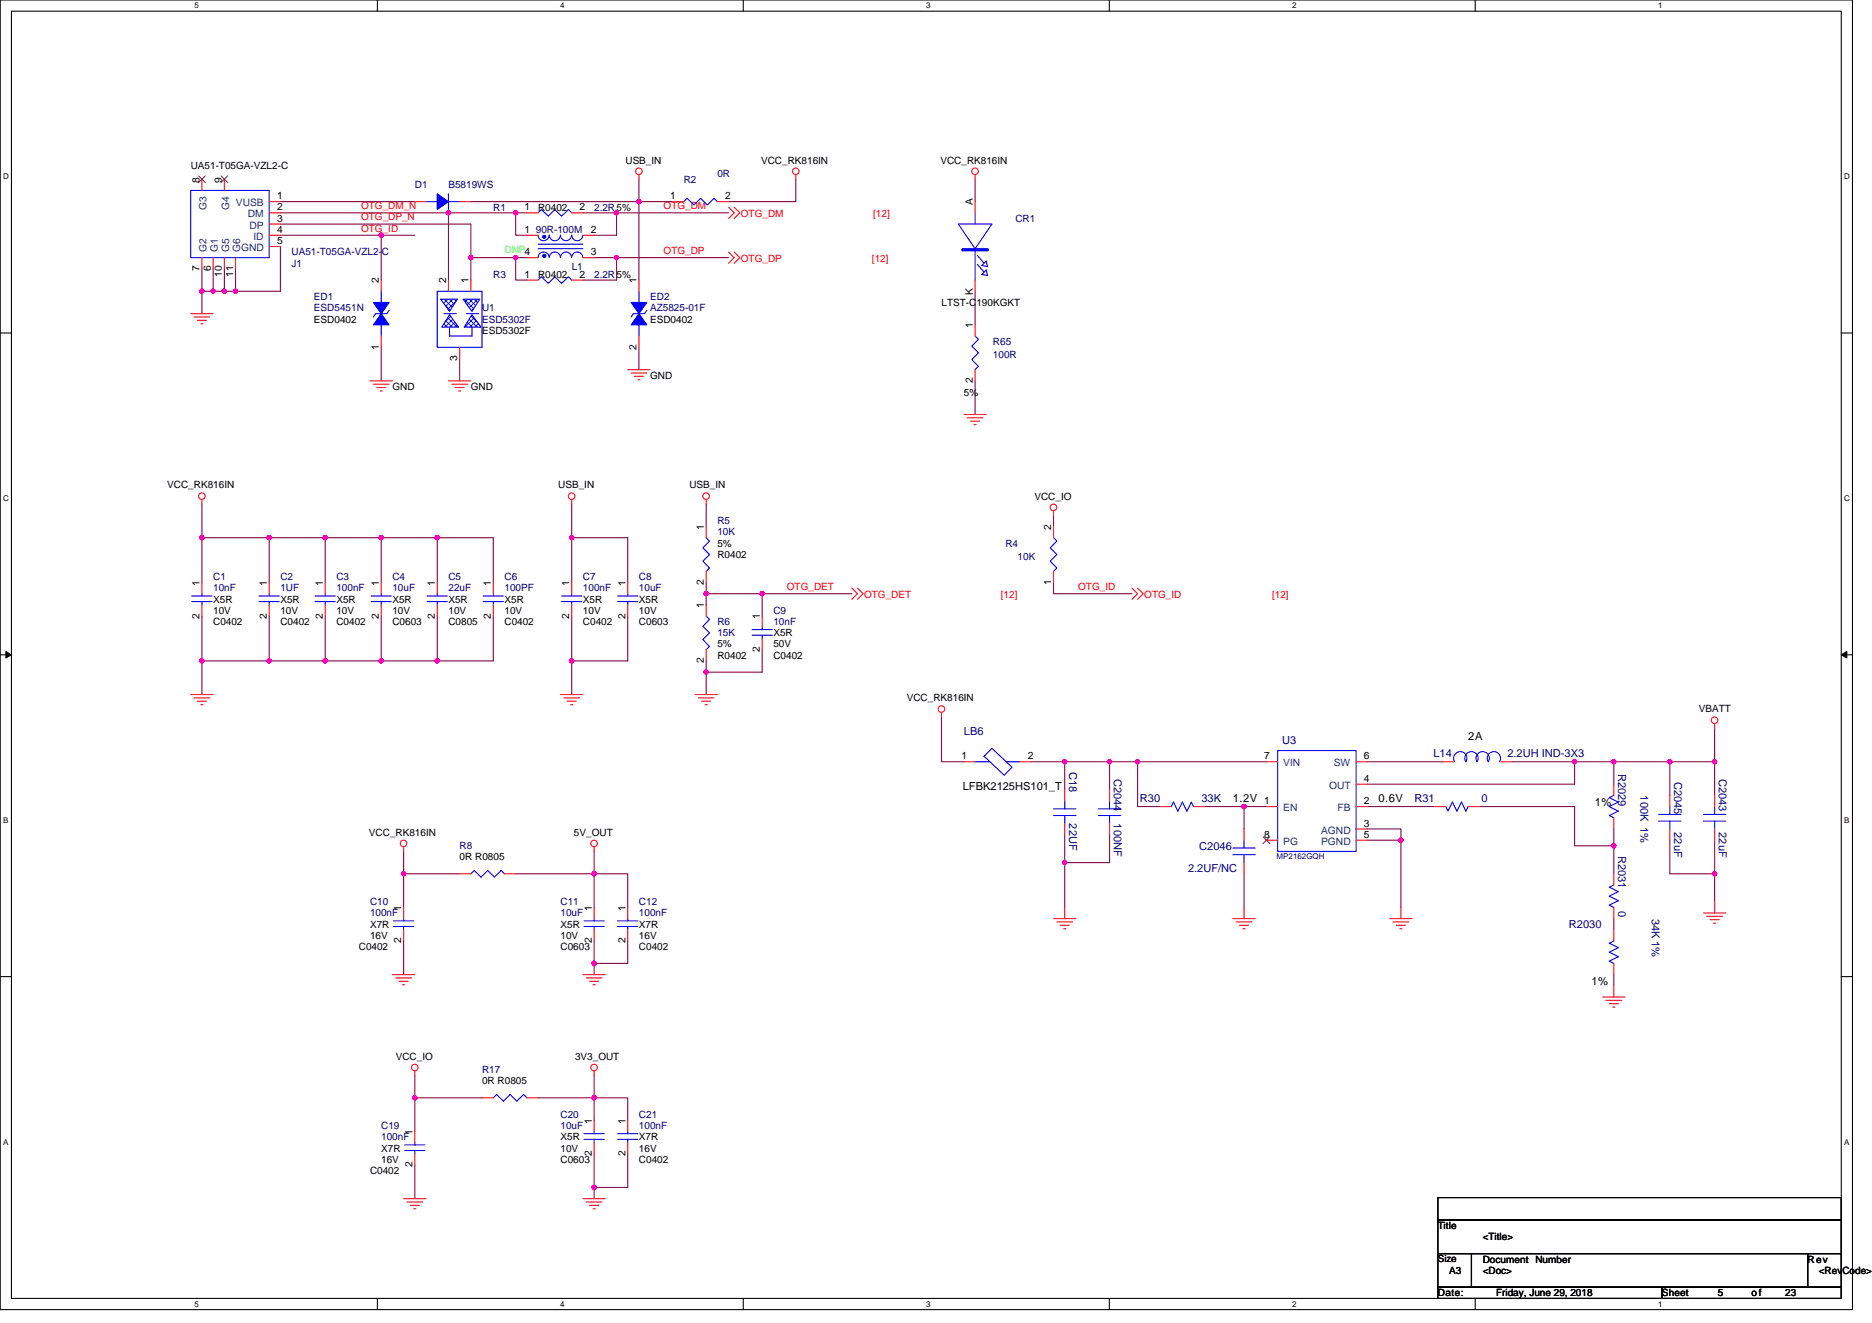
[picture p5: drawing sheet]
<svg xmlns="http://www.w3.org/2000/svg" width="297mm" height="210mm" viewBox="0 0 297 210" stroke-linecap="round" stroke-linejoin="round" font-family="sans-serif">
<path d="M0 0h293.9v207.9h-293.9zM1.8 1.8h290.4v204.3h-290.4z" fill="none" stroke="#000" stroke-width=".17"/>
<g fill="#fff">
<path d="M30.8 .2h.7v1.4h-.7z"/>
<path d="M30.8 206.3h.7v1.4h-.7z"/>
</g>
<path d="M59.9 0v1.8M59.9 206.1v1.8" fill="none" stroke="#000" stroke-width=".17"/>
<g fill="#fff">
<path d="M88.9 .2h.7v1.4h-.7z"/>
<path d="M88.9 206.3h.7v1.4h-.7z"/>
</g>
<path d="M117.9 0v1.8M117.9 206.1v1.8" fill="none" stroke="#000" stroke-width=".17"/>
<g fill="#fff">
<path d="M147 .2h.7v1.4h-.7z"/>
<path d="M147 206.3h.7v1.4h-.7z"/>
</g>
<path d="M176 0v1.8M176 206.1v1.8" fill="none" stroke="#000" stroke-width=".17"/>
<g fill="#fff">
<path d="M205 .2h.7v1.4h-.7z"/>
<path d="M205 206.3h.7v1.4h-.7z"/>
</g>
<path d="M234.1 0v1.8M234.1 206.1v1.8" fill="none" stroke="#000" stroke-width=".17"/>
<g fill="#fff">
<path d="M263.1 .2h.7v1.4h-.7z"/>
<path d="M263.1 206.3h.7v1.4h-.7z"/>
<path d="M.5 27.3h.9v1.4h-.9z"/>
<path d="M292.6 27.3h.9v1.4h-.9z"/>
<path d="M.5 78.4h.9v1.4h-.9z"/>
<path d="M292.6 78.4h.9v1.4h-.9z"/>
</g>
<path d="M0 52.9h1.8M292.2 52.9h1.7" fill="none" stroke="#000" stroke-width=".17"/>
<g fill="#fff">
<path d="M.5 129.5h.8v1.4h-.8z"/>
<path d="M292.6 129.5h.9v1.4h-.9z"/>
</g>
<path d="M0 103.9h1.8M292.2 103.9h1.7" fill="none" stroke="#000" stroke-width=".17"/>
<path d="M.9 103.4l.9 .5-.9 .5zM292.2 103.9l.8-.5v1z" fill="#000" stroke="#000" stroke-width=".16"/>
<g fill="#fff">
<path d="M.5 180.5h.8v1.4h-.8z"/>
<path d="M292.6 180.5h.9v1.4h-.9z"/>
</g>
<path d="M0 155h1.8M292.2 155h1.7M228.2 190.1h64v3.5h-64zM228.2 193.6h64v5.4h-64zM228.2 199h5.3v5.3h-5.3zM233.5 199h53.3v5.3h-53.3zM286.8 199h5.4v5.3h-5.4zM228.2 204.3h35.5v1.8h-35.5zM263.7 204.3h28.5v1.8h-28.5z" fill="none" stroke="#000" stroke-width=".17"/>
<g fill="none" stroke="#800040" stroke-width=".17">
<path d="M44.5 37.3h16M44.5 39.1v7.1h-7.1v-3.5M44.5 33.8h26.7M44.5 35.6h30.2v5.3M44.5 32h21.3M60.5 37.3h5.3M60.5 37.3v7.1M71.2 33.8v10.6M71.2 33.8h10.6M74.7 32h26.7M81.8 33.8v3.5h1.8M81.8 33.8h1.8"/>
<path d="M92.5 33.8h5.3M97.8 33.8h17.8M97.8 33.8v3.5h-3.5M101.4 32h5.3M101.4 28.4v3.6M101.4 32v12.4M126.3 28.4v3.6h-10.7M154.7 28.4v3.6M32 42.7v3.5M32 46.2h1.8M32 46.2v3.6M33.8 42.7v3.5h1.8"/>
<path d="M35.6 42.7v3.5M35.6 46.2h1.8M60.5 55.1v5.4M72.9 56.9v3.6M74.7 40.9v3.5M74.7 40.9h7.1M81.8 40.9v3.5h1.8M81.8 40.9h1.8M94.3 40.9h3.5v3.5h-5.3M97.8 40.9h17.8M101.4 55.1v3.6M154.7 46.2v5.4"/>
<path d="M154.7 60.5v5.3M32 80v5.3M32 97.8v7.1M32 85.3h10.7M32 85.3v7.2M42.7 97.8v7.1M42.7 85.3h8.9M42.7 85.3v7.2M51.6 85.3h8.9M51.6 85.3v7.2M51.6 97.8v7.1M60.5 97.8v7.1"/>
<path d="M60.5 85.3v7.2M60.5 85.3h8.9M69.4 85.3v7.2M69.4 97.8v7.1M69.4 85.3h8.9v7.2M78.3 97.8v7.1h-8.9M90.7 80v5.3M90.7 85.3v7.2M90.7 97.8v7.1M90.7 85.3h8.9v7.2M99.6 97.8v7.1h-8.9M112.1 92.5v1.7h8.8"/>
<path d="M112.1 80v3.6M112.1 94.2v1.8M120.9 94.2h14.3M120.9 94.2v3.6M167.2 92.5v1.7h12.4M167.2 81.8v1.8M32 104.9h10.7M32 104.9v5.3M42.7 104.9h8.9M51.6 104.9h8.9M60.5 104.9h8.9M90.7 104.9v5.3"/>
<path d="M112.1 104.9v1.8M112.1 106.7v3.5M120.9 103.1v3.6h-8.8M149.4 113.8v7.1h3.5M272.1 115.6v5.3M64 138.7h8.9M64 138.7v5.3M64 135.1v3.6M81.8 138.7h12.5M94.3 138.7h5.3v5.3M94.3 135.1v3.6M94.3 138.7v5.3"/>
<path d="M163.6 120.9h5.3M168.9 132.5v4.4M168.9 120.9h7.2M168.9 136.9v7.1M168.9 120.9v4.4M176.1 132.5v4.4h-7.2M176.1 120.9v4.4M176.1 120.9h4.4M180.5 120.9v7.1h3.6M180.5 120.9h20.5M191.2 128h6.2M197.4 138.7v5.3"/>
<path d="M197.4 128v3.6M197.4 128h3.6M217 133.3h5.3M217 131.6h5.3v1.7M217 120.9h11.9M217 128h10.6M222.3 133.3v10.7M234.7 128h15.1v6.2h6.3M239.9 120.9h9.9M249.8 120.9v3.6h-32.8M249.8 120.9h6.3M256.1 120.9v3.6"/>
<path d="M256.1 120.9h8.9M256.1 131.6v7.1M265 120.9h7.1M265 120.9v5.3M265 133.3v5.4h7.1v4.4M272.1 120.9v5.3M272.1 133.3v5.4M64 149.4v5.3M94.3 152.9v1.8M94.3 149.4v3.5M99.6 149.4v3.5h-5.3M256.1 145.8v1.8"/>
<path d="M256.1 154.7v1.8M65.8 170.7v3.5h10.7M65.8 174.2v5.4M85.4 174.2h8.9M94.3 174.2h5.3v3.6M94.3 174.2v3.6M94.3 170.7v3.5M65.8 184.9v5.3M94.3 183.1v5.4M94.3 188.5v1.7M99.6 183.1v5.4h-5.3"/>
</g>
<g fill="#f0f" stroke="#f0f" stroke-width=".17">
<circle cx="81.8" cy="40.9" r=".35"/>
<circle cx="74.7" cy="40.9" r=".35"/>
<circle cx="97.8" cy="33.8" r=".35"/>
<circle cx="97.8" cy="40.9" r=".35"/>
<circle cx="81.8" cy="33.8" r=".35"/>
<circle cx="71.1" cy="33.8" r=".35"/>
<circle cx="60.5" cy="37.3" r=".35"/>
<circle cx="33.8" cy="46.2" r=".35"/>
<circle cx="32" cy="46.2" r=".35"/>
<circle cx="35.6" cy="46.2" r=".35"/>
<circle cx="112" cy="106.7" r=".35"/>
<circle cx="112" cy="94.2" r=".35"/>
<circle cx="90.7" cy="104.9" r=".35"/>
<circle cx="120.9" cy="94.2" r=".35"/>
<circle cx="101.4" cy="32" r=".35"/>
<circle cx="32" cy="104.9" r=".35"/>
<circle cx="42.7" cy="85.3" r=".35"/>
<circle cx="32" cy="85.3" r=".35"/>
<circle cx="42.7" cy="104.9" r=".35"/>
<circle cx="60.5" cy="85.3" r=".35"/>
<circle cx="51.6" cy="85.3" r=".35"/>
<circle cx="60.5" cy="104.9" r=".35"/>
<circle cx="51.6" cy="104.9" r=".35"/>
<circle cx="69.4" cy="85.3" r=".35"/>
<circle cx="69.4" cy="104.9" r=".35"/>
<circle cx="90.7" cy="85.3" r=".35"/>
<circle cx="64" cy="138.7" r=".35"/>
<circle cx="94.3" cy="152.9" r=".35"/>
<circle cx="94.3" cy="188.5" r=".35"/>
<circle cx="65.8" cy="174.2" r=".35"/>
<circle cx="94.3" cy="138.7" r=".35"/>
<circle cx="94.3" cy="174.2" r=".35"/>
<circle cx="168.9" cy="136.9" r=".35"/>
<circle cx="222.3" cy="133.3" r=".35"/>
<circle cx="272.1" cy="138.7" r=".35"/>
<circle cx="264.9" cy="120.9" r=".35"/>
<circle cx="256.1" cy="120.9" r=".35"/>
<circle cx="272.1" cy="120.9" r=".35"/>
<circle cx="180.5" cy="120.9" r=".35"/>
<circle cx="176" cy="120.9" r=".35"/>
<circle cx="256.1" cy="134.2" r=".35"/>
<circle cx="197.4" cy="128" r=".35"/>
<circle cx="249.8" cy="120.9" r=".35"/>
<circle cx="168.9" cy="120.9" r=".35"/>
<circle cx="37.4" cy="46.2" r=".35"/>
</g>
<g fill="none" stroke="#f00" stroke-width=".17">
<path d="M32 28.4v1.8M35.6 28.4v1.8M42.7 32h1.8M42.7 33.8h1.8M42.7 35.6h1.8M42.7 37.3h1.8M42.7 39.1h1.8M101.4 27.7v.7M106.7 32h1.8M113.8 32h1.8M115.6 32.9l.9 .9-.9 .9M116.5 32.9l.9 .9-.9 .9"/>
<path d="M126.3 27.7v.7M154.7 27.7v.7M154.7 32v1.8M30.3 49.8h3.5M30.8 50.3h2.5M31.3 50.8h1.5M31.9 51.4h.3M32 40.9v1.8M33.8 40.9v1.8M35.6 40.9v1.8M37.4 40.9v1.8M99.6 58.7h3.6"/>
<path d="M100.1 59.2h2.5M100.7 59.7h1.4M101.4 44.4v1.8M101.4 53.3v1.8M115.6 40l.9 .9-.9 .9M116.5 40l.9 .9-.9 .9M154.7 44.4v1.8M154.7 51.6v1.7M154.7 58.7v1.8M32 79.3v.7M58.7 60.5h3.6M59.2 61h2.5"/>
<path d="M59.8 61.5h1.4M60.3 62.1h.4M71.2 60.5h3.5M71.7 61h2.5M72.2 61.5h1.5M72.8 62.1h.3M90.7 79.3v.7M101.2 60.3h.4M112.1 79.3v.7M152.9 65.8h3.6M153.5 66.3h2.5M154 66.8h1.4"/>
<path d="M154.6 67.4h.3M32 92.5v1.7M32 96v1.8M42.7 92.5v1.7M42.7 96v1.8M51.6 92.5v1.7M51.6 96v1.8M60.5 92.5v1.7M60.5 96v1.8M90.7 92.5v1.7M90.7 96v1.8M112.1 83.6v1.7"/>
<path d="M112.1 90.7v1.8M120.9 97.8v1.8M135.2 93.3l.9 .9-.9 .9M136.1 93.3l.8 .9-.8 .9M167.2 81.1v.7M167.2 90.7v1.8M167.2 83.6v1.7M179.6 93.3l.9 .9-.9 .9M180.5 93.3l.9 .9-.9 .9M30.3 110.2h3.5M30.8 110.8h2.5M31.3 111.3h1.5"/>
<path d="M31.9 111.8h.3M88.9 110.2h3.6M89.5 110.8h2.5M90 111.3h1.4M90.5 111.8h.4M110.3 110.2h3.5M110.8 110.8h2.5M111.3 111.3h1.5M111.9 111.8h.3M120.9 101.3v1.8M149.4 113.1v.7M272.1 114.9v.7"/>
<path d="M64 134.4v.7M72.9 138.7h1.8M80 138.7h1.8M94.3 134.4v.7M176.1 125.3v1.8M176.1 130.7v1.8M184.1 128h1.7M189.4 128h1.8M197.4 131.6v1.7M197.4 136.9v1.8M272.1 126.2v1.8M272.1 131.6v1.7"/>
<path d="M62.3 154.7h3.5M62.8 155.2h2.5M63.3 155.7h1.5M63.9 156.3h.3M92.5 154.7h3.6M93 155.2h2.5M93.6 155.7h1.4M94.1 156.3h.3M94.3 144v1.8M94.3 147.6v1.8M167.2 145.8h3.5M167.7 146.3h2.5"/>
<path d="M168.2 146.9h1.5M168.8 147.4h.3M168.9 144v1.8M195.6 145.8h3.6M196.1 146.3h2.5M196.7 146.9h1.4M197.2 147.4h.4M197.4 144v1.8M220.5 145.8h3.6M221 146.3h2.5M221.6 146.9h1.4M222.1 147.4h.4"/>
<path d="M222.3 144v1.8M254.3 158.2h3.5M254.8 158.8h2.5M255.4 159.3h1.4M255.9 159.9h.3M256.1 156.5v1.7M270.3 144.9h3.6M270.8 145.4h2.5M271.4 146h1.4M271.9 146.5h.3M272.1 143.1v1.8M65.8 170v.7"/>
<path d="M76.5 174.2h1.8M83.6 174.2h1.8M94.3 170v.7M99.6 177.8v1.8M64 190.2h3.6M64.6 190.8h2.5M65.1 191.3h1.4M65.7 191.9h.3M92.5 190.2h3.6M93 190.8h2.5M93.6 191.3h1.4M94.1 191.9h.3"/>
<path d="M99.6 181.4v1.7"/>
<circle cx="101.4" cy="27.2" r=".52"/>
<circle cx="126.3" cy="27.2" r=".52"/>
<circle cx="154.7" cy="27.2" r=".52"/>
<circle cx="32" cy="78.8" r=".52"/>
<circle cx="90.7" cy="78.8" r=".52"/>
<circle cx="112" cy="78.8" r=".52"/>
<circle cx="167.2" cy="80.5" r=".52"/>
<circle cx="149.4" cy="112.5" r=".52"/>
<circle cx="272.1" cy="114.3" r=".52"/>
<circle cx="64" cy="133.9" r=".52"/>
<circle cx="94.3" cy="133.9" r=".52"/>
<circle cx="65.8" cy="169.4" r=".52"/>
<circle cx="94.3" cy="169.4" r=".52"/>
</g>
<g fill="none" stroke="#00f" stroke-width=".17">
<path d="M30.3 30.2h12.4v10.7h-12.4zM108.5 32l.5-.5 1.1 1 1.1-1 1 1 1.1-1 .5 .5M152.1 35.6h5.3l-2.7 3.9zM154.7 39.8v4.6M154.7 33.8v1.8M71.3 51.9v1.4h3.6v-1.4M101.4 46.2v1.8M101.4 51.6v1.7M102.6 49.3l-.3 .5h-1.8l-.4 .5M154.7 53.3l.6 .6-1.1 1 1.1 1.1-1.1 1.1 1.1 1-.6 .6M155.1 40.5l1 1.3M155.1 42l1 1.2"/>
<path d="M155.8 43.6l.7-.8 .2 .9zM155.8 42.1l.7-.7 .2 .9zM30.4 95.5h3.3M30.4 94.6h3.3M32 94.2v.4M32 95.5v.5M41.1 95.5h3.2M41.1 94.6h3.2M42.7 94.2v.4M42.7 95.5v.5M50 95.5h3.2M50 94.6h3.2"/>
<path d="M51.6 94.2v.4M51.6 95.5v.5M58.9 95.5h3.2M58.9 94.6h3.2M60.5 94.2v.4M60.5 95.5v.5M89.1 95.5h3.2M89.1 94.6h3.2M90.7 94.2v.4M90.7 95.5v.5M112.1 85.3l.5 .6-1.1 1.1 1.1 1-1.1 1.1 1.1 1-.5 .6M119.3 99.9h3.3"/>
<path d="M120.9 99.6v.3M167.2 85.3l.5 .6-1.1 1.1 1.1 1-1.1 1.1 1.1 1-.5 .6M119.3 100.8h3.3M120.9 100.8v.5M74.7 138.7l.5-.5 1.1 1 1.1-1 1 1 1.1-1 .5 .5M174.3 129.4h3.5M174.3 128.4h3.5M176.1 129.4v1.3M176.1 127.1v1.3M185.8 128l.4-.7 .7 1.4 .7-1.4 .7 1.4 .7-1.4 .4 .7M185.8 128h.1M189.4 128h.1"/>
<path d="M195.6 135.7h3.6M195.6 134.6h3.6M197.4 135.7v1.2M197.4 133.3v1.3M270.3 130.3h3.6M270.3 129.3h3.6M272.1 130.3v1.3M272.1 128v1.3M92.7 147h3.2M92.7 146.2h3.2M94.3 145.8v.4M94.3 147v.6"/>
<path d="M78.3 174.2l.5-.5 1.1 1.1 1-1.1 1.1 1.1 1.1-1.1 .5 .5M98 179.9h3.2M99.6 179.6v.3M98 180.8h3.2M99.6 180.8v.6"/>
</g>
<path d="M31.5 27.9l1.1 1.1M32.6 27.9l-1.1 1.1M35.1 27.9l1 1.1M36.1 27.9l-1.1 1.1" fill="none" stroke="#804000" stroke-width=".16"/>
<path d="M152.8 39.6h3.9" fill="none" stroke="#00f" stroke-width=".53"/>
<g fill="#00f" stroke="#00f" stroke-width=".17">
<path d="M100.1 48h2.5l-1.2 1.8z" fill-rule="evenodd"/>
<path d="M101.4 49.8l1.2 1.8h-2.5z" fill-rule="evenodd"/>
</g>
<path d="M74.9 50l1.4 1.9h-2.6z" fill="#fff"/>
<path d="M74.9 50l1.4 1.9h-2.6z" fill="#00f" stroke="#00f" stroke-width=".17"/>
<path d="M74 49.8h2" fill="none" stroke="#00f" stroke-width=".17"/>
<path d="M73.5 47.5h2.6l-1.2 1.9z" fill="#fff"/>
<path d="M73.5 47.5h2.6l-1.2 1.9z" fill="#00f" stroke="#00f" stroke-width=".17"/>
<path d="M70.4 49.8h2" fill="none" stroke="#00f" stroke-width=".17"/>
<path d="M71.3 50l1.5 1.9h-2.7z" fill="#fff"/>
<path d="M71.3 50l1.5 1.9h-2.7z" fill="#00f" stroke="#00f" stroke-width=".17"/>
<path d="M69.9 47.5h2.7l-1.3 1.9z" fill="#fff"/>
<g fill="#00f" stroke="#00f" stroke-width=".17">
<path d="M69.9 47.5h2.7l-1.3 1.9z"/>
<path d="M69.4 30.8l1.8 1.2-1.8 1.3z" fill-rule="evenodd"/>
<path d="M60.5 49.8l1.2 1.8h-2.5z" fill-rule="evenodd"/>
<path d="M59.2 48h2.5l-1.2 1.8z" fill-rule="evenodd"/>
<circle cx="86.4" cy="37.6" r=".25"/>
<circle cx="86.4" cy="40.6" r=".25"/>
</g>
<g fill="none" stroke="#00f" stroke-width=".17">
<path d="M67.6 32h1.8M71.2 30.8v2.5M71.2 32h1.7M85.4 33.8l.5-.5 1.1 1 1.1-1 1 1 1.1-1 .5 .5M85.4 39.5h7.1M85.4 38.8h7.1M85.4 37.3a.88 .88 0 0 0 .9 .9 .88 .88 0 0 0 .8-.9 .89 .89 0 0 0 .9 .9 .89 .89 0 0 0 .9-.9 .89 .89 0 0 0 .9 .9 .89 .89 0 0 0 .9-.9M90.7 37.3a.88 .88 0 0 0 .9 .9 .88 .88 0 0 0 .9-.9M60.5 51.6v1.7M60.5 46.2v1.8M61.7 49.3l-.3 .5h-1.8l-.4 .5M69.4 46.2h7.1v8.9h-7.1z"/>
<path d="M85.4 44.4l.5-.5 1.1 1.1 1.1-1.1 1 1.1 1.1-1.1 .5 .5M90.7 40.9a.89 .89 0 0 0-.9-.9 .89 .89 0 0 0-.9 .9 .89 .89 0 0 0-.9-.9 .89 .89 0 0 0-.9 .9 .88 .88 0 0 0-.8-.9 .88 .88 0 0 0-.9 .9M92.5 40.9a.88 .88 0 0 0-.9-.9 .88 .88 0 0 0-.9 .9M67.8 95.5h3.2M67.8 94.6h3.2M69.4 94.2v.4M69.4 95.5v.5M76.7 95.5h3.2M76.7 94.6h3.2M78.3 94.2v.4M78.3 95.5v.5M98 95.5h3.2"/>
<path d="M98 94.6h3.2M99.6 94.2v.4M99.6 95.5v.5M112.1 97.8l.5 .5-1.1 1.1 1.1 1.1-1.1 1 1.1 1.1-.5 .5M202.7 119.1h12.5v16h-12.5zM154.7 120.9h.1M154.7 120.9h2.3M156.1 120l1.3-1.2 3.2 3-1.3 1.2zM159.7 120.9h2.1M161.8 120.9h.1M167.2 129.4h3.5M167.2 128.4h3.5"/>
<path d="M168.9 129.4v1.3M168.9 127.1v1.3M202.7 128h.1M202.7 120.9h.1M202.7 133.3h.1M215.2 128h.1M215.2 131.6h.1M215.2 124.5h.1M215.2 133.3h.1M215.2 120.9h.1M229.4 128h.1M229.4 128l.4 .7 .7-1.4 .7 1.4 .7-1.4 .7 1.4 .4-.7"/>
<path d="M230.8 120.9a1.05 1.05 0 0 1 .9-1.6 1.05 1.05 0 0 1 .9 1.6M230.8 120.9h.1M232.6 120.9a1.05 1.05 0 0 1 .9-1.6 1.05 1.05 0 0 1 .9 1.6M233 128h.1M234.4 120.9a1.05 1.05 0 0 1 .9-1.6 1.05 1.05 0 0 1 .9 1.6M236.1 120.9a1.05 1.05 0 0 1 1-1.6 1.05 1.05 0 0 1 .8 1.6M237.9 120.9h.1M256.1 126.2l-.7 .4 1.4 .7-1.4 .7 1.4 .7-1.4 .7 .7 .4M256.1 126.2h.1M256.1 129.8h.1M263.2 130.3h3.5M263.2 129.3h3.5"/>
<path d="M265 130.3v1.3M265 128v1.3M62.4 147h3.3M62.4 146.2h3.3M64 145.8v.4M64 147v.6M98 147h3.2M98 146.2h3.2M99.6 145.8v.4M99.6 147v.6M256.1 149.4l-.7 .3 1.4 .7-1.4 .7 1.4 .7-1.4 .7 .7 .4M256.1 140.5l-.7 .3 1.4 .7-1.4 .7 1.4 .8-1.4 .7 .7 .3"/>
<path d="M256.1 149.4h.1M256.1 152.9h.1M256.1 140.5h.1M256.1 144h.1M92.7 179.9h3.2M94.3 179.6v.3M64.2 182.6h3.2M64.2 181.7h3.2M65.8 181.4v.3M65.8 182.6v.5M92.7 180.8h3.2M94.3 180.8v.6"/>
</g>
<g fill="none" stroke="#f00" stroke-width=".17">
<path d="M65.8 32h1.8M72.9 32h1.8M83.6 33.8h1.8M83.6 37.3h1.8M90.7 33.8h1.8M92.5 37.3h1.8M60.5 53.3v1.8M60.5 44.4v1.8M71.2 44.4v1.8M72.9 55.1v1.8M74.7 44.4v1.8M83.6 44.4h1.8"/>
<path d="M83.6 40.9h1.8M90.7 44.4h1.8M92.5 40.9h1.8M69.4 92.5v1.7M69.4 96v1.8M78.3 92.5v1.7M78.3 96v1.8M99.6 92.5v1.7M99.6 96v1.8M112.1 96v1.8M112.1 103.1v1.8M152.9 120.9h1.8"/>
<path d="M161.8 120.9h1.8M168.9 125.3v1.8M168.9 130.7v1.8M201 128h1.7M201 120.9h1.7M201 133.3h1.7M215.2 128h1.8M215.2 131.6h1.8M215.2 124.5h1.8M215.2 133.3h1.8M215.2 120.9h1.8M227.6 128h1.8"/>
<path d="M228.9 120.9h1.7M233 128h1.7M238.1 120.9h1.8M256.1 129.8v1.8M256.1 124.5v1.7M256.1 138.7v1.8M265 126.2v1.8M265 131.6v1.7M64 144v1.8M64 147.6v1.8M99.6 144v1.8M99.6 147.6v1.8"/>
<path d="M256.1 152.9v1.8M256.1 147.6v1.8M256.1 144v1.8M65.8 179.6v1.8M94.3 177.8v1.8M65.8 183.1v1.8M94.3 181.4v1.7"/>
</g>
<path d="M200.4 132.8l1.1 1.1M201.5 132.8l-1.1 1.1" fill="none" stroke="#804000" stroke-width=".16"/>
<g fill="#f0f" stroke="#f0f" stroke-width=".17">
<circle cx="81.8" cy="40.9" r=".35"/>
<circle cx="74.7" cy="40.9" r=".35"/>
<circle cx="97.8" cy="33.8" r=".35"/>
<circle cx="97.8" cy="40.9" r=".35"/>
<circle cx="81.8" cy="33.8" r=".35"/>
<circle cx="71.1" cy="33.8" r=".35"/>
<circle cx="60.5" cy="37.3" r=".35"/>
<circle cx="33.8" cy="46.2" r=".35"/>
<circle cx="32" cy="46.2" r=".35"/>
<circle cx="35.6" cy="46.2" r=".35"/>
<circle cx="112" cy="106.7" r=".35"/>
<circle cx="112" cy="94.2" r=".35"/>
<circle cx="90.7" cy="104.9" r=".35"/>
<circle cx="120.9" cy="94.2" r=".35"/>
<circle cx="101.4" cy="32" r=".35"/>
<circle cx="32" cy="104.9" r=".35"/>
<circle cx="42.7" cy="85.3" r=".35"/>
<circle cx="32" cy="85.3" r=".35"/>
<circle cx="42.7" cy="104.9" r=".35"/>
<circle cx="60.5" cy="85.3" r=".35"/>
<circle cx="51.6" cy="85.3" r=".35"/>
<circle cx="60.5" cy="104.9" r=".35"/>
<circle cx="51.6" cy="104.9" r=".35"/>
<circle cx="69.4" cy="85.3" r=".35"/>
<circle cx="69.4" cy="104.9" r=".35"/>
<circle cx="90.7" cy="85.3" r=".35"/>
<circle cx="64" cy="138.7" r=".35"/>
<circle cx="94.3" cy="152.9" r=".35"/>
<circle cx="94.3" cy="188.5" r=".35"/>
<circle cx="65.8" cy="174.2" r=".35"/>
<circle cx="94.3" cy="138.7" r=".35"/>
<circle cx="94.3" cy="174.2" r=".35"/>
<circle cx="168.9" cy="136.9" r=".35"/>
<circle cx="222.3" cy="133.3" r=".35"/>
<circle cx="272.1" cy="138.7" r=".35"/>
<circle cx="264.9" cy="120.9" r=".35"/>
<circle cx="256.1" cy="120.9" r=".35"/>
<circle cx="272.1" cy="120.9" r=".35"/>
<circle cx="180.5" cy="120.9" r=".35"/>
<circle cx="176" cy="120.9" r=".35"/>
<circle cx="256.1" cy="134.2" r=".35"/>
<circle cx="197.4" cy="128" r=".35"/>
<circle cx="249.8" cy="120.9" r=".35"/>
<circle cx="168.9" cy="120.9" r=".35"/>
<circle cx="37.4" cy="46.2" r=".35"/>
</g>
<g font-size="1.8" fill="#000080">
<text x="152.9" y="116.6">LB6</text>
<text x="203.5" y="118">U3</text>
<text x="169.6" y="122.5" transform="rotate(90 169.6 122.5)">C18</text>
<text x="176.7" y="123.6" transform="rotate(90 176.7 123.6)">C2044</text>
<text x="227.5" y="120.2">L14</text>
<text x="239.2" y="120.2">2.2UH IND-3X3</text>
<text x="256.7" y="122.9" transform="rotate(90 256.7 122.9)">R2029</text>
<text x="265.6" y="124.1" transform="rotate(90 265.6 124.1)">C2045</text>
<text x="272.8" y="123.6" transform="rotate(90 272.8 123.6)">C2043</text>
<text x="169.6" y="130.7" transform="rotate(90 169.6 130.7)">22UF</text>
<text x="176.7" y="130.7" transform="rotate(90 176.7 130.7)">100NF</text>
<text x="180.9" y="127.3">R30</text>
<text x="190.6" y="127.3">33K</text>
<text x="224.4" y="127.3">R31</text>
<text x="235.1" y="127.3">0</text>
<text x="260.3" y="126.2" transform="rotate(90 260.3 126.2)">100K 1%</text>
<text x="190.3" y="134.9">C2046</text>
<text x="256.7" y="135.8" transform="rotate(90 256.7 135.8)">R2031</text>
<text x="265.6" y="132.1" transform="rotate(90 265.6 132.1)">22uF</text>
<text x="272.8" y="132.1" transform="rotate(90 272.8 132.1)">22uF</text>
<text x="188.5" y="138.5">2.2UF/NC</text>
<text x="249" y="147.4">R2030</text>
<text x="256.7" y="144.5" transform="rotate(90 256.7 144.5)">0</text>
<text x="262.1" y="145.8" transform="rotate(90 262.1 145.8)">34K 1%</text>
</g>
<g font-size="1.8">
<text x="233" y="117.5">2A</text>
<text x="152.8" y="125.3">LFBK2125HS101_T</text>
<text x="195.6" y="127.3">1.2V 1</text>
<text x="218.7" y="127.3">0.6V</text>
<text x="253" y="128">1%</text>
<text x="252.5" y="156.3">1%</text>
</g>
<g font-size="1.6">
<text x="30.3" y="26.8">UA51-T05GA-VZL2-C</text>
<text x="31.7" y="29" transform="rotate(-90 31.7 29)">8</text>
<text x="35.2" y="29" transform="rotate(-90 35.2 29)">9</text>
<text x="99.2" y="26">USB_IN</text>
<text x="120.8" y="26">VCC_RK816IN</text>
<text x="149.2" y="26">VCC_RK816IN</text>
<text x="44" y="35.2">3</text>
<text x="44" y="33.4">2</text>
<text x="44" y="31.6">1</text>
<text x="83.2" y="33.4">1</text>
<text x="85.4" y="33.4">R0402</text>
<text x="92" y="33.4">2</text>
<text x="106.4" y="31.6">1</text>
<text x="115.1" y="31.6">2</text>
<text x="154.3" y="32.5" transform="rotate(-90 154.3 32.5)">A</text>
<text x="44" y="38.7">5</text>
<text x="44" y="37">4</text>
<text x="83.2" y="37">1</text>
<text x="93.7" y="37">2</text>
<text x="93.7" y="40.5">3</text>
<text x="31.7" y="43.1" transform="rotate(-90 31.7 43.1)">7</text>
<text x="33.4" y="43.1" transform="rotate(-90 33.4 43.1)">6</text>
<text x="35.2" y="44" transform="rotate(-90 35.2 44)">10</text>
<text x="37" y="44" transform="rotate(-90 37 44)">11</text>
<text x="60.1" y="45" transform="rotate(-90 60.1 45)">2</text>
<text x="70.8" y="45" transform="rotate(-90 70.8 45)">2</text>
<text x="74.3" y="45" transform="rotate(-90 74.3 45)">1</text>
<text x="83.2" y="44.1">1</text>
<text x="85.4" y="44.1">R0402</text>
<text x="92" y="44.1">2</text>
<text x="101" y="45" transform="rotate(-90 101 45)">1</text>
<text x="154.3" y="46.8" transform="rotate(-90 154.3 46.8)">K</text>
<text x="49.8" y="51.2">ESD0402</text>
<text x="76.5" y="53">ESD5302F</text>
<text x="103.2" y="51.2">ESD0402</text>
<text x="149.4" y="48.5">LTST-C190KGKT</text>
<text x="154.3" y="52.1" transform="rotate(-90 154.3 52.1)">1</text>
<text x="60.1" y="55.5" transform="rotate(-90 60.1 55.5)">1</text>
<text x="72.6" y="57.3" transform="rotate(-90 72.6 57.3)">3</text>
<text x="101" y="55.5" transform="rotate(-90 101 55.5)">2</text>
<text x="62.3" y="61.9">GND</text>
<text x="74.7" y="61.9">GND</text>
<text x="103.2" y="60.1">GND</text>
<text x="152.9" y="62.9">5%</text>
<text x="154.3" y="60.8" transform="rotate(-90 154.3 60.8)">2</text>
<text x="26.5" y="77.5">VCC_RK816IN</text>
<text x="88.6" y="77.5">USB_IN</text>
<text x="109.4" y="77.5">USB_IN</text>
<text x="164.1" y="79.3">VCC_IO</text>
<text x="111.7" y="84.1" transform="rotate(-90 111.7 84.1)">1</text>
<text x="113.8" y="88.5">R0402</text>
<text x="113.8" y="86.8">5%</text>
<text x="166.8" y="84.1" transform="rotate(-90 166.8 84.1)">2</text>
<text x="31.7" y="93" transform="rotate(-90 31.7 93)">1</text>
<text x="33.8" y="95.7">X5R</text>
<text x="42.3" y="93" transform="rotate(-90 42.3 93)">1</text>
<text x="44.5" y="95.7">X5R</text>
<text x="51.2" y="93" transform="rotate(-90 51.2 93)">1</text>
<text x="53.4" y="95.7">X5R</text>
<text x="60.1" y="93" transform="rotate(-90 60.1 93)">1</text>
<text x="62.3" y="95.7">X5R</text>
<text x="69" y="93" transform="rotate(-90 69 93)">1</text>
<text x="71.2" y="95.7">X5R</text>
<text x="77.9" y="93" transform="rotate(-90 77.9 93)">1</text>
<text x="80" y="95.7">X5R</text>
<text x="90.3" y="93" transform="rotate(-90 90.3 93)">1</text>
<text x="92.5" y="95.7">X5R</text>
<text x="99.2" y="93" transform="rotate(-90 99.2 93)">1</text>
<text x="101.4" y="95.7">X5R</text>
<text x="111.7" y="92.8" transform="rotate(-90 111.7 92.8)">2</text>
<text x="166.8" y="92.8" transform="rotate(-90 166.8 92.8)">1</text>
<text x="31.7" y="98.2" transform="rotate(-90 31.7 98.2)">2</text>
<text x="33.8" y="99.2">C0402</text>
<text x="33.8" y="97.4">10V</text>
<text x="42.3" y="98.2" transform="rotate(-90 42.3 98.2)">2</text>
<text x="44.5" y="99.2">C0402</text>
<text x="44.5" y="97.4">10V</text>
<text x="51.2" y="98.2" transform="rotate(-90 51.2 98.2)">2</text>
<text x="53.4" y="99.2">C0402</text>
<text x="53.4" y="97.4">10V</text>
<text x="60.1" y="98.2" transform="rotate(-90 60.1 98.2)">2</text>
<text x="62.3" y="99.2">C0603</text>
<text x="62.3" y="97.4">10V</text>
<text x="69" y="98.2" transform="rotate(-90 69 98.2)">2</text>
<text x="71.2" y="99.2">C0805</text>
<text x="71.2" y="97.4">10V</text>
<text x="77.9" y="98.2" transform="rotate(-90 77.9 98.2)">2</text>
<text x="80" y="99.2">C0402</text>
<text x="80" y="97.4">10V</text>
<text x="90.3" y="98.2" transform="rotate(-90 90.3 98.2)">2</text>
<text x="92.5" y="99.2">C0402</text>
<text x="92.5" y="97.4">10V</text>
<text x="99.2" y="98.2" transform="rotate(-90 99.2 98.2)">2</text>
<text x="101.4" y="99.2">C0603</text>
<text x="101.4" y="97.4">10V</text>
<text x="111.7" y="96.5" transform="rotate(-90 111.7 96.5)">1</text>
<text x="120.6" y="98.3" transform="rotate(-90 120.6 98.3)">1</text>
<text x="122.7" y="101">X5R</text>
<text x="111.7" y="105.3" transform="rotate(-90 111.7 105.3)">2</text>
<text x="113.8" y="104.5">R0402</text>
<text x="113.8" y="102.8">5%</text>
<text x="120.6" y="103.5" transform="rotate(-90 120.6 103.5)">2</text>
<text x="122.7" y="104.5">C0402</text>
<text x="122.7" y="102.8">50V</text>
<text x="143.9" y="111.3">VCC_RK816IN</text>
<text x="269.6" y="113.1">VBATT</text>
<text x="152.6" y="120.5">1</text>
<text x="163.1" y="120.5">2</text>
<text x="200.6" y="120.5">7</text>
<text x="216.4" y="124.1">4</text>
<text x="216.4" y="120.5">6</text>
<text x="216.4" y="131.2">3</text>
<text x="216.4" y="127.6">2</text>
<text x="58.5" y="132.6">VCC_RK816IN</text>
<text x="72.9" y="136.5">0R R0805</text>
<text x="91.1" y="132.6">5V_OUT</text>
<text x="200.6" y="133">8</text>
<text x="216.4" y="133">5</text>
<text x="58.7" y="147.2">X7R</text>
<text x="58.7" y="149">16V</text>
<text x="63.7" y="149.7" transform="rotate(-90 63.7 149.7)">2</text>
<text x="63.7" y="144.5" transform="rotate(-90 63.7 144.5)">1</text>
<text x="88.9" y="147.2">X5R</text>
<text x="88.9" y="149">10V</text>
<text x="93.9" y="149.7" transform="rotate(-90 93.9 149.7)">2</text>
<text x="93.9" y="144.5" transform="rotate(-90 93.9 144.5)">1</text>
<text x="99.2" y="149.7" transform="rotate(-90 99.2 149.7)">2</text>
<text x="99.2" y="144.5" transform="rotate(-90 99.2 144.5)">1</text>
<text x="101.4" y="147.2">X7R</text>
<text x="101.4" y="149">16V</text>
<text x="56.9" y="150.8">C0402</text>
<text x="88.9" y="150.8">C0603</text>
<text x="101.4" y="150.8">C0402</text>
<text x="62.8" y="168.2">VCC_IO</text>
<text x="76.5" y="172.1">0R R0805</text>
<text x="91.2" y="168.2">3V3_OUT</text>
<text x="93.9" y="178.3" transform="rotate(-90 93.9 178.3)">1</text>
<text x="99.2" y="178.3" transform="rotate(-90 99.2 178.3)">1</text>
<text x="60.5" y="182.8">X7R</text>
<text x="60.5" y="184.6">16V</text>
<text x="65.4" y="185.3" transform="rotate(-90 65.4 185.3)">2</text>
<text x="65.4" y="180.1" transform="rotate(-90 65.4 180.1)">1</text>
<text x="88.9" y="184.6">C0603</text>
<text x="88.9" y="181">X5R</text>
<text x="88.9" y="182.8">10V</text>
<text x="93.9" y="183.5" transform="rotate(-90 93.9 183.5)">2</text>
<text x="99.2" y="183.5" transform="rotate(-90 99.2 183.5)">2</text>
<text x="101.4" y="184.6">C0402</text>
<text x="101.4" y="181">X7R</text>
<text x="101.4" y="182.8">16V</text>
<text x="58.7" y="186.3">C0402</text>
<text x="228.2" y="195.1">Title</text>
<text x="235.3" y="196.8">&lt;Title&gt;</text>
<text x="228.2" y="200.4">Size</text>
<text x="229.9" y="202.2">A3</text>
<text x="235.3" y="200.4">Document Number</text>
<text x="235.3" y="202.2">&lt;Doc&gt;</text>
<text x="286.8" y="200.4">Rev</text>
<text x="288.6" y="202.2">&lt;RevCode&gt;</text>
<text x="228.2" y="205.7">Date:</text>
<text x="237.4" y="205.7">Friday, June 29, 2018</text>
<text x="263.7" y="205.7">Sheet</text>
<text x="272.6" y="205.7">5</text>
<text x="277.9" y="205.7">of</text>
<text x="283.3" y="205.7">23</text>
</g>
<g font-size="1.6" fill="#000080">
<text x="65.8" y="29.9">D1</text>
<text x="71.2" y="29.9">B5819WS</text>
<text x="108.5" y="29">R2</text>
<text x="113.8" y="28.1">0R</text>
<text x="78.3" y="33.4">R1</text>
<text x="94.3" y="33.4">2.2R5%</text>
<text x="161.1" y="35.2">CR1</text>
<text x="46.3" y="40.5">UA51-T05GA-VZL2-C</text>
<text x="85" y="37">90R-100M</text>
<text x="46.3" y="42.3">J1</text>
<text x="49.8" y="47.6">ED1</text>
<text x="78.3" y="44.1">R3</text>
<text x="90.7" y="42.8">L1</text>
<text x="94.3" y="44.1">2.2R5%</text>
<text x="103.2" y="47.6">ED2</text>
<text x="49.8" y="49.4">ESD5451N</text>
<text x="76.5" y="49.4">U1</text>
<text x="76.5" y="51.2">ESD5302F</text>
<text x="103.2" y="49.4">AZ5825-01F</text>
<text x="157.6" y="54.8">R65</text>
<text x="157.6" y="56.9">100R</text>
<text x="113.8" y="83.2">R5</text>
<text x="113.8" y="85">10K</text>
<text x="159.5" y="86.8">R4</text>
<text x="161.5" y="88.9">10K</text>
<text x="33.8" y="92.1">C1</text>
<text x="33.8" y="93.9">10nF</text>
<text x="44.5" y="92.1">C2</text>
<text x="44.5" y="93.9">1UF</text>
<text x="53.4" y="92.1">C3</text>
<text x="53.4" y="93.9">100nF</text>
<text x="62.3" y="92.1">C4</text>
<text x="62.3" y="93.9">10uF</text>
<text x="71.2" y="92.1">C5</text>
<text x="71.2" y="93.9">22uF</text>
<text x="80" y="92.1">C6</text>
<text x="80" y="93.9">100PF</text>
<text x="92.5" y="92.1">C7</text>
<text x="92.5" y="93.9">100nF</text>
<text x="101.4" y="92.1">C8</text>
<text x="101.4" y="93.9">10uF</text>
<text x="113.8" y="99.2">R6</text>
<text x="113.8" y="101">15K</text>
<text x="122.7" y="97.4">C9</text>
<text x="122.7" y="99.2">10nF</text>
<text x="72.9" y="134.8">R8</text>
<text x="58.7" y="143.7">C10</text>
<text x="88.9" y="143.7">C11</text>
<text x="101.4" y="143.7">C12</text>
<text x="58.7" y="145.4">100nF</text>
<text x="88.9" y="145.4">10uF</text>
<text x="101.4" y="145.4">100nF</text>
<text x="76.5" y="170.3">R17</text>
<text x="60.5" y="179.2">C19</text>
<text x="88.9" y="177.4">C20</text>
<text x="88.9" y="179.2">10uF</text>
<text x="101.4" y="177.4">C21</text>
<text x="101.4" y="179.2">100nF</text>
<text x="60.5" y="181">100nF</text>
</g>
<g font-size="1.6" fill="#004080">
<text x="32.8" y="33.3" transform="rotate(-90 32.8 33.3)">G3</text>
<text x="36.3" y="33.3" transform="rotate(-90 36.3 33.3)">G4</text>
<text x="37.4" y="32.7">VUSB</text>
<text x="39.3" y="34.5">DM</text>
<text x="32.8" y="40" transform="rotate(-90 32.8 40)">G2</text>
<text x="34.6" y="40" transform="rotate(-90 34.6 40)">G1</text>
<text x="36.3" y="40" transform="rotate(-90 36.3 40)">G5</text>
<text x="38.1" y="40" transform="rotate(-90 38.1 40)">G6</text>
<text x="38.2" y="39.8">GND</text>
<text x="39.6" y="36.3">DP</text>
<text x="40.2" y="38.1">ID</text>
<text x="203.6" y="121.6">VIN</text>
<text x="210.9" y="125.2">OUT</text>
<text x="211.6" y="121.6">SW</text>
<text x="203.6" y="128.7">EN</text>
<text x="212.2" y="128.7">FB</text>
<text x="203.6" y="134.1">PG</text>
<text x="209.6" y="132.3">AGND</text>
<text x="209.6" y="134.1">PGND</text>
</g>
<g font-size="1.6" fill="#f00">
<text x="57.3" y="33.2">OTG_DM_N</text>
<text x="57.3" y="35">OTG_DP_N</text>
<text x="105.3" y="33.2">OTG_DM</text>
<text x="117.6" y="34.5">OTG_DM</text>
<text x="138.6" y="34.5">[12]</text>
<text x="57.3" y="36.8">OTG_ID</text>
<text x="105.3" y="40.3">OTG_DP</text>
<text x="117.6" y="41.6">OTG_DP</text>
<text x="138.4" y="41.6">[12]</text>
<text x="124.9" y="93.7">OTG_DET</text>
<text x="137.1" y="94.9">OTG_DET</text>
<text x="158.8" y="94.9">[12]</text>
<text x="171.1" y="93.7">OTG_ID</text>
<text x="181.6" y="94.9">OTG_ID</text>
<text x="201.8" y="94.9">[12]</text>
</g>
<text font-size="1.6" fill="#0f0" x="80" y="40.2">DNP4</text>
<g font-size="1.3">
<text x="30.8" y="1.3">5</text>
<text x="88.9" y="1.3">4</text>
<text x="147" y="1.3">3</text>
<text x="205" y="1.3">2</text>
<text x="263.1" y="1.3">1</text>
<text x=".5" y="28.4">D</text>
<text x="292.6" y="28.4">D</text>
<text x=".5" y="79.5">C</text>
<text x="292.6" y="79.5">C</text>
<text x=".5" y="130.6">B</text>
<text x="292.6" y="130.6">B</text>
<text x=".5" y="181.7">A</text>
<text x="292.6" y="181.7">A</text>
<text x="30.8" y="207.4">5</text>
<text x="88.9" y="207.4">4</text>
<text x="147" y="207.4">3</text>
<text x="205" y="207.4">2</text>
<text x="263.1" y="207.4">1</text>
</g>
<text font-size="1.3" fill="#000080" x="202.6" y="136.3">MP2162GQH</text>
</svg>
